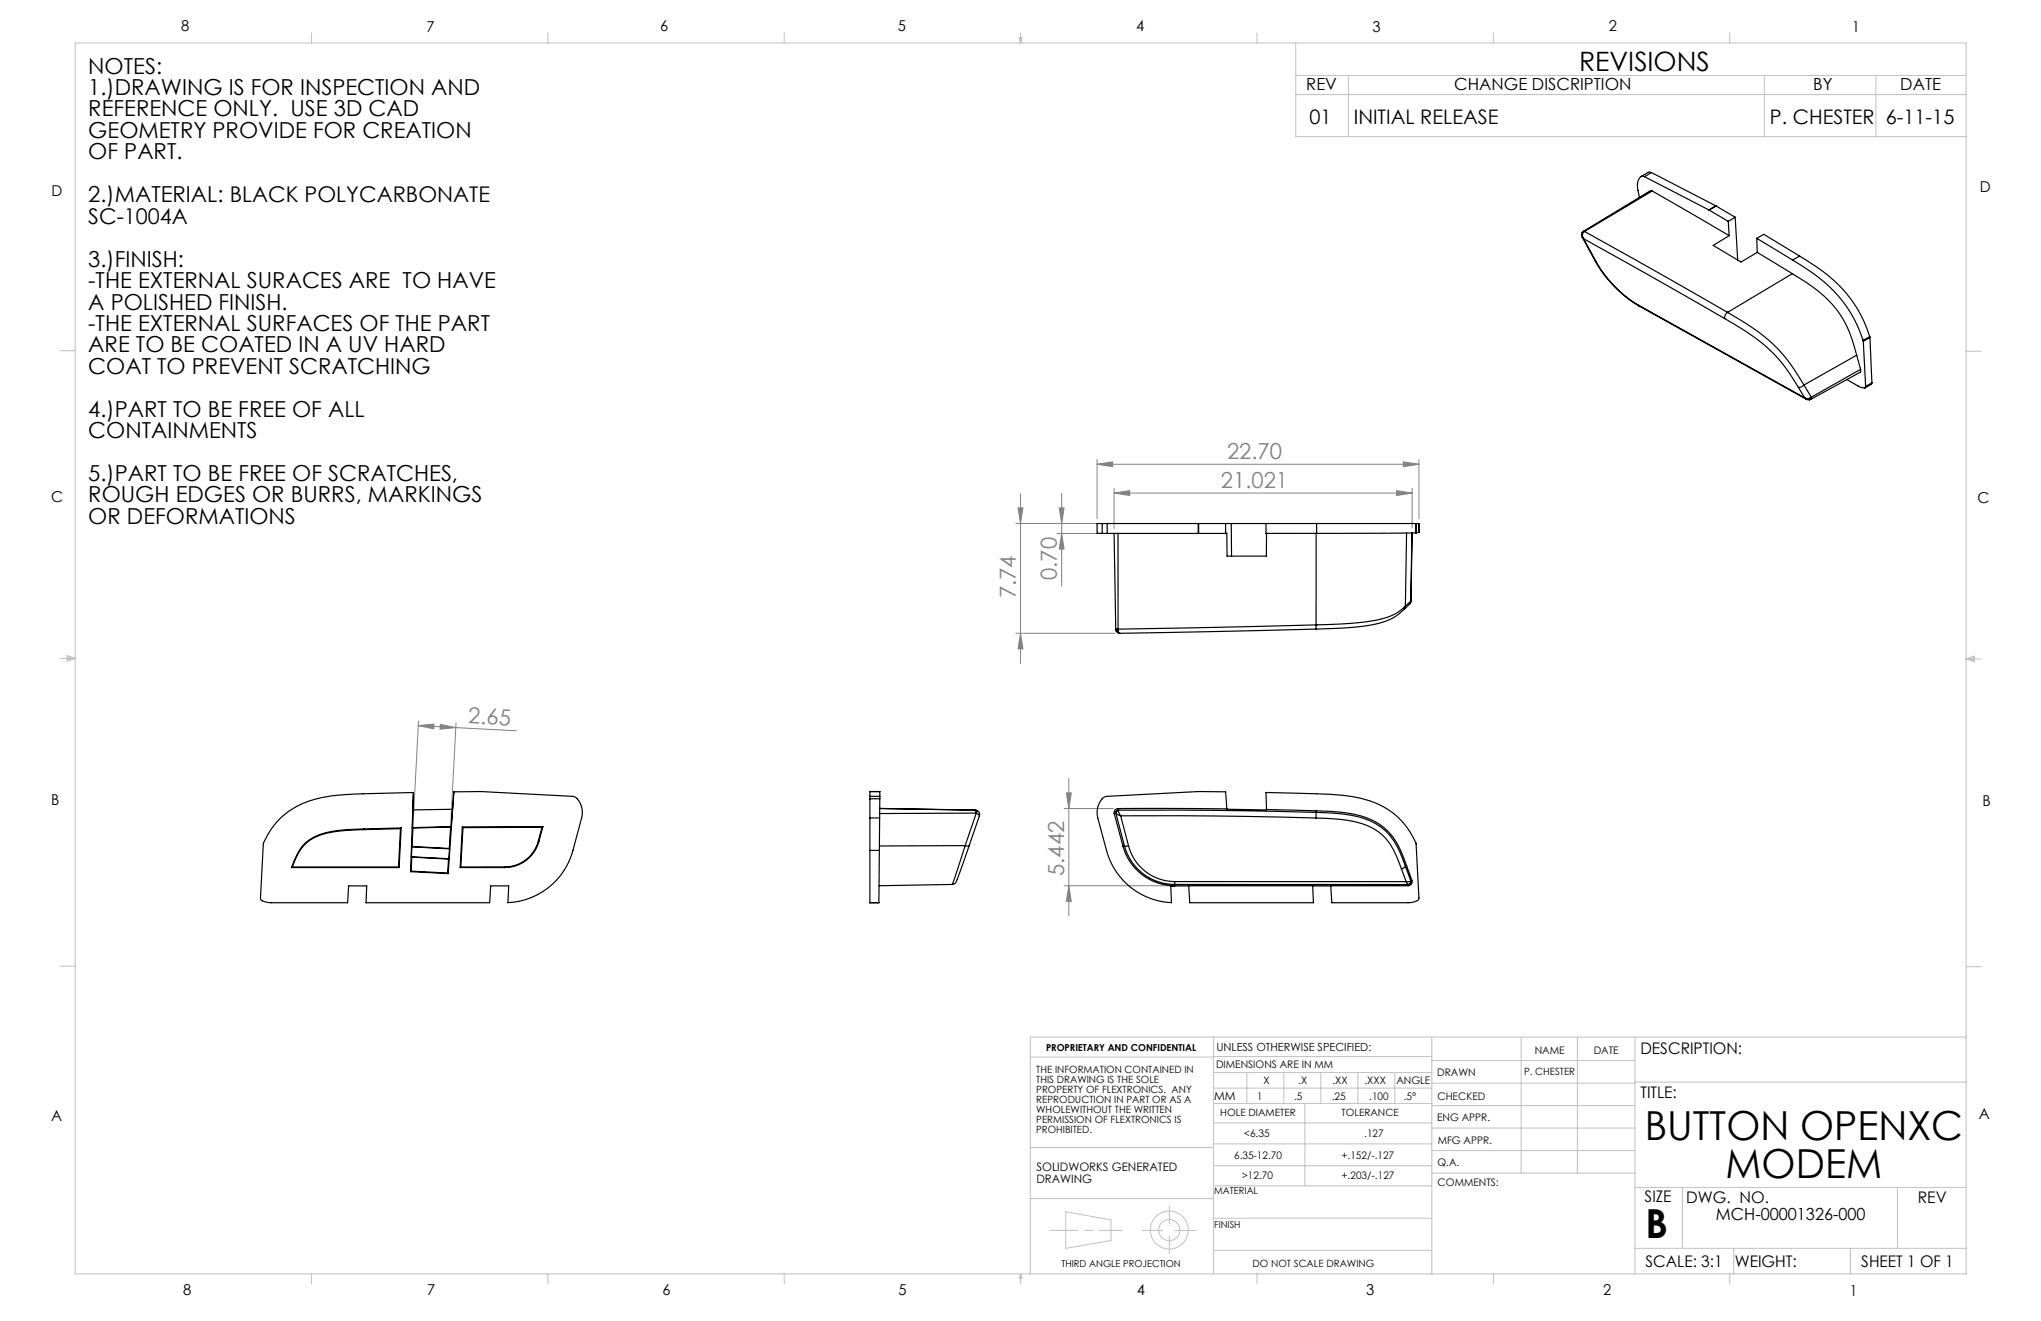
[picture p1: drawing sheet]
<svg xmlns="http://www.w3.org/2000/svg" width="432mm" height="279mm" viewBox="0 0 432 279" stroke-linecap="round" stroke-linejoin="round" font-family="sans-serif">
<g fill="none" stroke="#c0c0c0" stroke-width=".21">
<path d="M15.9 9.1h400.1v260.3h-400.1zM65.9 6.9v2.2M115.9 6.9v2.2M165.9 6.9v2.2M215.6 8h.6l-.3 1.1zM215.7 8l.2 1.1M215.9 6.9v2.2M216 8l-.1 1.1M265.9 6.9v2.2M274.1 9.1v19.8h141.9M274.1 16h141.9M285.3 16v12.9"/>
<path d="M315.9 6.9v2.2M365.9 6.9v2.2M373.3 16v12.9M396.9 16v12.9M274.1 20h141.9M12.7 74.2h3.2M416 74.3h3.1M12.7 139.3h3.2M14.2 139l1.7 .3M14.2 138.7l1.7 .6-1.7 .5zM15.9 139.3l-1.7 .2M416 139.4h3.1"/>
<path d="M416 139.4l1.7-.6v1.1zM416 139.4l1.7 .2M417.7 139.1l-1.7 .3M12.7 204.4h3.2M256.7 219.4v50M302.9 219.5v49.9M321.8 219.5v28.6M333.7 219.5v28.6M345.9 219.4v50M416 204.5h3.1M416 219.4h-198v50M218 223.6h38.7"/>
<path d="M256.7 226.9h46.2M256.7 230.1h46.2M256.7 223.5h46.2M256.7 233.4h46.2M256.7 237.5h46.2M263.8 226.9v6.5M271.6 226.9v6.5M276.1 233.4v17.4M279.4 226.9v6.5M287.3 226.9v6.5M295.1 226.9v6.5M302.9 233.8h43"/>
<path d="M302.9 229.1h43M302.9 224.3h43M302.9 238.6h43M345.9 228.9h70.1M218 253.5h38.7M218 242.7h38.7M225.5 256.3l9.5 1.7v4.4l-9.5 1.6zM247.4 255.1v3.7M256.7 257.7h46.2M256.7 250.8h46.2M256.7 241.9h46.2M256.7 246.6h46.2"/>
<path d="M302.9 248.1h43M302.9 243.4h43M345.9 251.2h70.1M355.9 251.2v12.8M401.4 251.2v12.8M65.9 269.4v2.2M115.9 269.4v2.2M165.9 269.4v2.2M215.9 269.4v2.2M215.9 269.4l.3 .9h-.6zM222.1 260.2h6M229.5 260.2h1.7"/>
<path d="M232.5 260.2h5M241.6 260.2h4.4M247.4 261.5v3.6M248.7 260.2h4.3M256.7 264.5h46.2M265.9 269.4v2.2M315.9 269.4v2.2M345.9 264h70.1M365.9 269.4v2.2M366.8 264v5.4M391.5 264v5.4"/>
<circle cx="247.4" cy="260.2" r="4"/>
<circle cx="247.4" cy="260.2" r="2.24"/>
</g>
<g fill="none" stroke="#808080" stroke-width=".21">
<path d="M232.1 98.2l3.3-.5v1zM232.1 97.2v12.5M232.1 98.2h68.1M296.9 97.7l3.3 .5-3.3 .5zM300.2 97.2v12.5M214.9 110.7h18.3M215.4 107.4h1l-.5 3.3zM215.9 104.4v35.9M223.6 112.8h9.6M224.1 107.4h1l-.5 3.3zM224.6 104.4v19.5M224.6 112.8l.5 3.3h-1z"/>
<path d="M235.7 104.3l3.3-.5v1zM235.7 103.3v8.5M235.7 104.3h63.1M295.5 103.8l3.3 .5-3.3 .5zM298.8 103.3v8.3M214.9 133.9h21M215.9 133.9l.5 3.3h-1zM88.5 153.5l20.8 1.1M88.5 153.5l3.3-.4v1.1zM88.5 152.5l-1.6 30.9M93.2 153.2l3.2 .7-3.3 .3zM96.5 152.9l-1.6 30.9"/>
<path d="M225.1 171h10.4M225.6 167.7h1l-.5 3.3zM226.1 164.7v29M225.1 187.3h71.8M226.1 187.3l.5 3.3h-1z"/>
</g>
<g fill="#808080">
<path d="M235.7 104.3l3.3-.5v1zM295.5 103.8l3.3 .5-3.3 .5z"/>
<path d="M232.1 98.2l3.3-.5v1zM296.9 97.7l3.3 .5-3.3 .5z"/>
<path d="M224.6 112.8l.5 3.3h-1zM224.1 107.4h1l-.5 3.3z"/>
<path d="M225.6 167.7h1l-.5 3.3zM226.1 187.3l.5 3.3h-1zM215.4 107.4h1l-.5 3.3zM215.9 133.9l.5 3.3h-1z"/>
<path d="M88.5 153.5l3.3-.4v1.1zM93.2 153.2l3.2 .7-3.3 .3z"/>
</g>
<g fill="none" stroke="#000" stroke-width=".25">
<path d="M347.9 37.4l13.7 7 4 2.4M347.9 37.4l-.2-.1a1.37 1.37 0 0 0-1.3 1.6l.1 .9 .3 1.9M349.4 36.5l-.6-.1-1.6 .9M349.4 36.5l13.7 7.1 4 2.3M349.4 36.5l-1.5 .9M334.7 50.2l2.8 5.1M334.7 49.2l-.1 .4 .1 .6M334.7 49.2h.3M334.7 50.2l.3 .3M335 48.9l-.3 .3M335 48.9l.2 .1M335 49.2l-.1 .1a1.15 1.15 0 0 0 .1 1.2"/>
<path d="M335 50.5l29.9 16.9M335 50.5l2.7 5M335.2 49l30.3 17.1M335.2 49l-.2 .2M337.5 55.3a26.1 26.1 0 0 0 9.2 9.4M337.5 55.3l.2 .2M337.7 55.5a25.2 25.2 0 0 0 8.9 9M349.5 40.4l16.3 9.4M349.5 40.4h-.4l-14.1 8.6M349.5 40.4l-14.3 8.6M363 43.5l-1.5 .9M363.1 43.6l-1.5 .8"/>
<path d="M365.6 46.8l.2 3M365.8 49.8l-3.4 2.1 5.9 3.5 3.5-2M367.1 45.9l-1.5 .9M367.1 45.9l.5 9.1M371.7 50.4l7.6 4.6M371.7 50.4l.1 3M371.7 50.4l1.5-.8 7.5 4.6M371.8 53.4l7.4 4.5M379.2 57.9a29.8 29.8 0 0 1 10.2 8.7 26.5 26.5 0 0 1 3.4 8.5M379.2 57.9l-13.7 8.2M379.3 55a33.9 33.9 0 0 1 11.4 9.8l2 3.6 1.5 3.6M380.7 54.2a36.7 36.7 0 0 1 11 9.3l2.3 3.8 1.6 3.9"/>
<path d="M380.7 54.2l-1.4 .8M346.6 64.5l.1 .2M346.6 64.5l35.2 19.7M346.7 64.7l35.4 19.7M364.9 67.4a39.8 39.8 0 0 1 11.5 8.7l2 2.5 2.1 3.3M365.5 66.1a1.37 1.37 0 0 0-.6 1.3M365.5 66.1h.1M365.5 66.1a39.3 39.3 0 0 1 13.2 10.7l2.9 4.6M392.8 75.1l-11.2 6.3M392.8 75.1l.8 3M393.6 78.1l.1 .4-.2 .3-10.4 5.7M393.6 78.1l-10.4 5.9"/>
<path d="M394.2 72v.2M394.2 72.2l.5 9.5M395.6 71.2v.2M395.6 71.2l-1.4 .8M395.6 71.4l-1.4 .8M395.6 71.4l.4 9.6M380.5 81.9l1.3 2.3M381.6 81.4l-.5 .4-.6 .1M381.6 81.4l1.6 2.6M381.8 84.2l.5 .1 .6-.1M381.8 84.2l.3 .2M382.1 84.4l.7 .2"/>
<path d="M382.9 84.2l-.1 .4M383.1 84.5l-.3 .1M383.2 84l-.3 .2M383.2 84l-.1 .5M390.7 80.3l3.1 1.7 .7 .1 .2-.4M396 81l-.1 .3-1.3 .7M396 81l-1.3 .7M233.2 112.8h1M233.2 110.7h1M233.2 110.7h-1.1v2.1h1.1M233.2 110.7v2.1M234.2 110.7h44.4"/>
<path d="M234.2 110.7v2.1M235.7 112.8l.4 20.3M236.5 112.8v20.3M253.5 110.7v2.1M253.6 110.7v2.1M259.3 110.7v2.1M259.3 112.8h-25.1M260.5 110.7v6.9M267.8 110.7v2.1h10.8M268 112.8l-.1 4.8h-8.3v-4.8h-.3M278.4 112.8v19.4M278.6 110.7h20.9"/>
<path d="M278.6 110.7v2.1M297.6 112.7l-.3 15.5M298.8 112.7l-.3 14.4M299.5 112.7l-20.9 .1M299.5 110.7h.1M299.5 110.7v2M299.6 112.7h-.1M299.6 110.7h.6v1.9M299.6 110.7v2M300.2 112.6l-.6 .1M300.2 112.6h.1M236.1 133.1h.1"/>
<path d="M236.1 133.1v.2M236.1 133.3l.4 .1M236.5 133.1h-.4M236.5 133.1v.3M236.5 133.4l.1 .3 .3 .2M278.4 133.1l-41.5 .8-.6-.2-.2-.4M278.4 132.2l-41.9 .9M278.4 132.2h.1M278.4 132.2v.9M297.1 128.8a12 12 0 0 1-7.4 3.5l-4.1 .4-7.2 .4M297.3 128.2a10.7 10.7 0 0 1-6.3 3 78 78 0 0 1-12.6 1M297.3 128.2l-.2 .6"/>
<path d="M298.4 127.5l-1.3 1.3M298.4 127.5h.1M298.4 127.5l-.2 .3M298.5 127.1l-.1 .4M298.5 127.1h.1M298.5 127.1l-1.2 1.1M77 175.3l-1.1 .1a24.8 24.8 0 0 0-9.5 1.6l-1.9 1.4a9 9 0 0 0-2.1 3.3l-.7 1.8M77 175.3v.2M77 175.5l-3.4 .1a16 16 0 0 0-8.2 2.2 10.3 10.3 0 0 0-3.6 5.6M84.7 175.3l-7.7 .2M84.7 175.3l-.4 8.1M84.9 175.1l-.5 8.4"/>
<path d="M84.9 175.1l-7.9 .2M84.9 175.1l-.2 .2M87.1 179.1l-.1 2.1M87.1 179.1l8 .4M87.2 179l-.1 .1M87.2 179l7.8 .5M87.3 175.1h.1M87.3 175.1l-.1 3.9M87.3 171.2l.1 .1M87.4 171.3l-.1 3.8M87.5 167.6l-.6 16.8M87.5 167.6h.1"/>
<path d="M95 179.5h.1M95.1 179.5l-.1 2.1M95.3 174.9l-.3 4.6M95.3 174.9l-8 .2M95.4 174.8l-8.1 .3M95.4 174.8l-.1 .1M95.7 171.2l-8.3 .1M95.7 171.2l-.3 3.6M95.8 171.1l-.1 .1M96 167.5h.1M96 167.5l5.8-.1 19.6 1.1a2.69 2.69 0 0 1 1.7 2.4l.1 1-.1 1.1-1.9 6.9a14.9 14.9 0 0 1-13.7 11l.1-3.5h-3.8l-.2 3.5h-26.2l.2-3.5h-3.8l-.3 3.5h-16.1l-1-.1-1-.4-.3-.4 .6-11.5a15.9 15.9 0 0 1 12.3-9.8l2.6-.4 3-.3 13.9-.4M96 167.5l-1.2 17.3"/>
<path d="M97.8 174.9l-.4 8.6M97.8 174.9l.1 .1M97.9 175l-.4 8.4M113.9 177.9a7.4 7.4 0 0 1-7.1 5.5M113.9 177.9h.1M114 177.9a7.5 7.5 0 0 1-7.2 5.6M114.7 175h-16.8M114.7 175l-.8 2.9M114.9 174.8l-.9 3.1M114.9 174.8l-17.1 .1M114.9 174.8l-.2 .2M184 168.9v4.1"/>
<path d="M184 168.4v.5M184 179.9v11M184 173h2.1M184 168.9h2.1M184 179.9h2M184 168.4v-1h2.1v1M184 173v6.9M184 168.4h2.1M186 179.9l-.1 11M186.1 173l-.1 6.9M186.1 168.9v4.1M186.1 168.4v.5"/>
<path d="M204.2 178.8l.8 .1M204.2 178.8l-2.7 8.3M204.2 178.8l-18.2 .1M205 178.9l-2.6 7.4-.4 .5-.5 .3M206.2 171.4h.2M206.2 171.3l-20.1-.3 20.3 .4M206.3 171.3l.4 .1M206.4 171.4v.6M206.4 172h.1M206.4 171.4h.3M206.4 172l-20.3 .1M206.5 172l.6 .3 .1 .2"/>
<path d="M206.5 172l-2.3 6.8M206.7 171.4l-.2 .6M206.7 171.4l.2 .1a.89 .89 0 0 1 .3 1M207.2 172.5l-2.2 6.4M235.7 172.1l1.9 6.8M236.1 172h.1M236.1 172l-.4 .1M236.1 172l1 .5M236.1 172l1.8 6.8M236.5 171l23.1 .1M236.5 171a.84 .84 0 0 0-.8 1.1M236.5 171v.4"/>
<path d="M236.5 171.4h20.4l21.5 .4M236.5 171.4a.49 .49 0 0 0-.4 .6M236.5 171.4h.1M236.5 171.4l.6 1.1M236.5 171.4a.48 .48 0 0 0-.4 .6M237.1 172.5l19.8 .1 21.5 .4M237.1 172.5l1.7 6.4M237.6 178.9a11.3 11.3 0 0 0 10.9 8.4M237.9 178.8l.9 .1M237.9 178.8a11 11 0 0 0 10.6 8.3M237.9 178.8l-.3 .1M238.8 178.9a10.1 10.1 0 0 0 9.7 7.6"/>
<path d="M259.6 171.1l8.4 .1M259.6 171.1l-.3-3.6-5.8-.1-19.3 1a2.62 2.62 0 0 0-2 2.5l-.1 1 .2 1.1 1.8 6.9a14.9 14.9 0 0 0 13.7 11l-.1-3.6h.8M268 171.2l10.4 .3M268 171.2l-.2-3.6 10.8 .3a31.1 31.1 0 0 1 13.7 2.5 15.4 15.4 0 0 1 7.3 8.1l.6 11.4-.2 .5-1.1 .4-1 .1h-16.1l-.3-3.6h16.4M278.4 173a27.3 27.3 0 0 1 11.7 2 11.1 11.1 0 0 1 5.4 6.2l1 2.6M278.4 171.8v1.2M278.4 171.8h.1M278.4 171.8l1.9 .1a23.7 23.7 0 0 1 10.7 2.3 12.9 12.9 0 0 1 5.8 7.6l.5 1.4M278.4 171.5a29.6 29.6 0 0 1 12 2 13.3 13.3 0 0 1 6.7 8.3l.5 1.3M278.4 171.5v.3M61.7 183.5h22.7M61.8 183.4l-.1 .1"/>
<path d="M84.3 183.4h-22.5M84.3 183.4l.1 .1M86.9 184.4l7.9 .4M87 184.2l-.1 .2M87 184.2l7.7 .5M87 181.2l.1 .1M87 181.2l8 .4M87.1 181.3l-.1 2.9M87.1 181.3l7.8 .4M94.7 184.7l.1 .1M94.9 181.7l-.2 3M95 181.6l-.1 .1"/>
<path d="M97.4 183.5h9.4M97.5 183.4l-.1 .1M106.8 183.4h-9.3M106.8 183.4v.1M184 190.9h.1M185.9 190.9h.1M185.9 190.9h-1.9M201.5 187.1l-15.5 .2M247.7 187.4h3.8M248.5 187.1v.2M248.5 187.1h49.4M248.5 186.5v.6"/>
<path d="M248.5 186.5h49M251.5 187.3h26.2l.2 3.6h-26.2zM277.7 187.4h3.8M296.5 183.8l1 2.7M297.3 183.2l-.2 .3-.6 .3M297.3 183.2l1.2 3.1M297.5 186.5l.4 .6M297.6 183.1l-.3 .1M297.6 183.1l1.1 3.1M297.9 187.1h.1M297.9 187.1v.2M298.4 186.4l-.9 .1"/>
<path d="M298.4 186.4a.58 .58 0 0 1-.5 .7M298.5 186.3l-.1 .1M298.5 186.3a.59 .59 0 0 1-.6 .8M298.7 186.2a.84 .84 0 0 1-.8 1.1M298.7 186.2l-.2 .1"/>
</g>
<g font-size="8.5">
<text x="348" y="241.1">BUTTON OPENXC</text>
<text x="365.1" y="249.2">MODEM</text>
<text x="348.1" y="261.8">B</text>
</g>
<text font-size="5.6" x="334.1" y="15">REVISIONS</text>
<g font-size="4.7">
<text x="18.7" y="15.5">NOTES:</text>
<text x="18.7" y="20.1">1.)DRAWING IS FOR INSPECTION AND</text>
<text x="18.7" y="24.6">REFERENCE ONLY. USE 3D CAD</text>
<text x="18.7" y="29.1">GEOMETRY PROVIDE FOR CREATION</text>
<text x="18.7" y="33.7">OF PART.</text>
<text x="18.7" y="42.8">2.)MATERIAL: BLACK POLYCARBONATE</text>
<text x="18.7" y="56.4">3.)FINISH:</text>
<text x="18.7" y="60.9">-THE EXTERNAL SURACES ARE TO HAVE</text>
<text x="18.7" y="65.5">A POLISHED FINISH.</text>
<text x="18.7" y="70">-THE EXTERNAL SURFACES OF THE PART</text>
<text x="18.7" y="74.5">ARE TO BE COATED IN A UV HARD</text>
<text x="18.7" y="79">COAT TO PREVENT SCRATCHING</text>
<text x="18.7" y="88.1">4.)PART TO BE FREE OF ALL</text>
<text x="18.7" y="92.6">CONTAINMENTS</text>
<text x="18.7" y="101.7">5.)PART TO BE FREE OF SCRATCHES,</text>
<text x="18.7" y="106.2">ROUGH EDGES OR BURRS, MARKINGS</text>
<text x="18.7" y="110.7">OR DEFORMATIONS</text>
</g>
<g font-size="4.7" fill="#808080">
<text x="259.6" y="97.2">22.70</text>
<text x="258.3" y="103.3">21.021</text>
<text x="223.6" y="122.7" transform="rotate(-90 223.6 122.7)">0.70</text>
<text x="214.9" y="126.5" transform="rotate(-90 214.9 126.5)">7.74</text>
<text x="99" y="153" transform="rotate(3 99 153)">2.65</text>
<text x="225.1" y="185.3" transform="rotate(-90 225.1 185.3)">5.442</text>
</g>
<text font-size="4.6" x="18.7" y="47.4">SC-1004A</text>
<g font-size="4.2">
<text x="277" y="26.1">01</text>
<text x="286.4" y="26.1">INITIAL RELEASE</text>
<text x="374.4" y="26.1">P. CHESTER 6-11-15</text>
</g>
<g font-size="3.5">
<text x="276.4" y="19.1">REV</text>
<text x="307.7" y="19.1">CHANGE DISCRIPTION</text>
<text x="383.6" y="19.1">BY</text>
<text x="402" y="19.1">DATE</text>
<text x="363" y="258.1">MCH-00001326-000</text>
</g>
<g font-size="3.4">
<text x="347.1" y="222.9">DESCRIPTION:</text>
<text x="347.1" y="232.3">TITLE:</text>
<text x="347.9" y="254.3">SIZE</text>
<text x="356.7" y="254.4">DWG. NO.</text>
<text x="405.7" y="254.5">REV</text>
<text x="348.1" y="267.9">SCALE: 3:1</text>
<text x="367" y="268">WEIGHT:</text>
<text x="393.8" y="267.9">SHEET 1 OF 1</text>
</g>
<g font-size="3.2">
<text x="38.3" y="6.7">8</text>
<text x="90.2" y="6.7">7</text>
<text x="139.7" y="6.5">6</text>
<text x="190" y="6.5">5</text>
<text x="240.4" y="6.5">4</text>
<text x="290.4" y="6.7">3</text>
<text x="340.4" y="6.5">2</text>
<text x="391.9" y="6.7">1</text>
<text x="10.9" y="41.6">D</text>
<text x="418.9" y="40.7">D</text>
<text x="10.9" y="106.3">C</text>
<text x="418.4" y="106.4">C</text>
<text x="10.8" y="170.2">B</text>
<text x="419.4" y="170.6">B</text>
<text x="10.8" y="237.2">A</text>
<text x="418.6" y="236.8">A</text>
<text x="38.8" y="273.8">8</text>
<text x="90.4" y="273.8">7</text>
<text x="140.2" y="273.8">6</text>
<text x="190.1" y="273.9">5</text>
<text x="240.5" y="273.8">4</text>
<text x="289" y="273.9">3</text>
<text x="339.1" y="273.8">2</text>
<text x="391.4" y="274.1">1</text>
</g>
<g font-size="2.5">
<text x="256.9" y="232.6">MM</text>
<text x="219.3" y="247.7">SOLIDWORKS GENERATED</text>
<text x="219.3" y="250.2">DRAWING</text>
</g>
<text font-size="2.4" x="257.4" y="222.3">UNLESS OTHERWISE SPECIFIED:</text>
<g font-size="2.2">
<text x="257.3" y="226">DIMENSIONS ARE IN MM</text>
<text x="304.1" y="227.7">DRAWN</text>
<text x="324.7" y="222.9">NAME</text>
<text x="337.2" y="222.9">DATE</text>
<text x="266" y="232.6">1</text>
<text x="267.3" y="229.2">X</text>
<text x="273.8" y="232.6">.5</text>
<text x="274.7" y="229.2">.X</text>
<text x="281.7" y="232.6">.25</text>
<text x="281.9" y="229.2">.XX</text>
<text x="288.7" y="229.2">.XXX</text>
<text x="289.7" y="232.6">.100</text>
<text x="295.4" y="229.2">ANGLE</text>
<text x="297" y="232.6">.5°</text>
<text x="304.1" y="232.6">CHECKED</text>
<text x="304" y="237.2">ENG APPR.</text>
<text x="261.1" y="245.2">6.35-12.70</text>
<text x="263.2" y="240.4">&lt;6.35</text>
<text x="283.8" y="245.2">+.152/-.127</text>
<text x="288.6" y="240.4">.127</text>
<text x="304.2" y="241.9">MFG APPR.</text>
<text x="262.7" y="249.3">&gt;12.70</text>
<text x="283.8" y="249.3">+.203/-.127</text>
<text x="304.1" y="246.7">Q.A.</text>
<text x="304.1" y="250.9">COMMENTS:</text>
</g>
<g font-size="2.1">
<text x="219.2" y="226.9">THE INFORMATION CONTAINED IN</text>
<text x="322.4" y="227.3">P. CHESTER</text>
<text x="219.2" y="229">THIS DRAWING IS THE SOLE</text>
<text x="219.2" y="231.1">PROPERTY OF FLEXTRONICS. ANY</text>
<text x="219.2" y="233.2">REPRODUCTION IN PART OR AS A</text>
<text x="219.2" y="235.3">WHOLEWITHOUT THE WRITTEN</text>
<text x="219.2" y="237.5">PERMISSION OF FLEXTRONICS IS</text>
<text x="219.2" y="239.6">PROHIBITED.</text>
<text x="258.2" y="236.1">HOLE DIAMETER</text>
<text x="283.8" y="236.1">TOLERANCE</text>
<text x="265" y="268">DO NOT SCALE DRAWING</text>
</g>
<g font-size="2">
<text x="221.3" y="222.3">PROPRIETARY AND CONFIDENTIAL</text>
<text x="256.9" y="252.6">MATERIAL</text>
<text x="256.9" y="259.7">FINISH</text>
<text x="224.5" y="267.9">THIRD ANGLE PROJECTION</text>
</g>
</svg>
